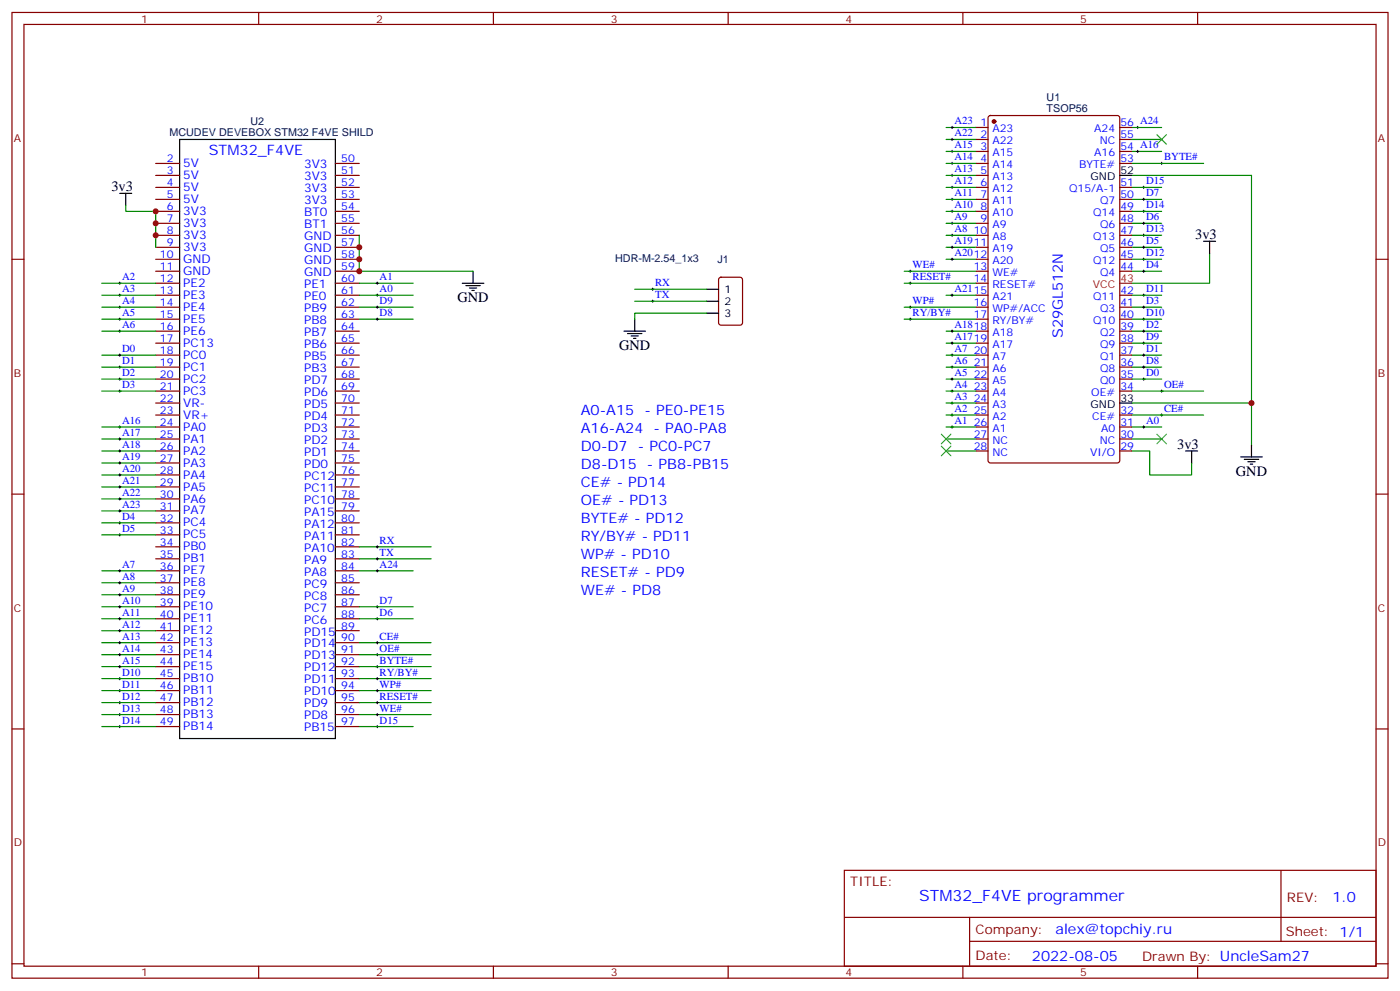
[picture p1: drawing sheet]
<svg xmlns="http://www.w3.org/2000/svg" width="412mm" height="292mm" viewBox="0 0 412 292" stroke-linecap="round" stroke-linejoin="round" font-family="sans-serif">
<g fill="none" stroke="#870000" stroke-width=".35">
<path d="M3.5 3.7h405.4v284.3h-405.4zM7.1 7.2h398.2v277.3h-398.2zM76.2 3.7v3.5M145.3 3.7v3.5M214.5 3.7v3.5M283.6 3.7v3.5M352.8 3.7v3.5M287.5 37.5h3.5M291.3 34.2l.4-.2h37.4l.7 .4v101.2l-.4 .7h-37.7l-.6-.4-.1-101.2zM329.8 37.5h3.6M45.9 48.1h7M45.9 51.6h7"/>
<path d="M45.9 55.2h7M45.9 58.7h7M98.8 48.1h7M98.8 51.6h7M98.8 55.2h7M98.8 58.7h7M287.5 41.1h3.5M287.5 44.6h3.5M287.5 48.1h3.5M287.5 51.6h3.5M287.5 55.2h3.5M287.5 58.7h3.5"/>
<path d="M329.8 41.1h3.6M329.8 44.6h3.6M329.8 48.1h3.6M329.8 55.2h3.6M329.8 58.7h3.6M3.5 76.3h3.6M45.9 76.3h7M45.9 62.2h7M45.9 65.8h7M45.9 69.3h7M45.9 72.8h7M45.9 79.9h7"/>
<path d="M98.8 76.3h7M98.8 62.2h7M98.8 65.8h7M98.8 69.3h7M98.8 72.8h7M98.8 79.9h7M287.5 76.3h3.5M287.5 62.2h3.5M287.5 65.8h3.5M287.5 69.3h3.5M287.5 72.8h3.5M287.5 79.9h3.5"/>
<path d="M329.8 76.3h3.6M329.8 62.2h3.6M329.8 65.8h3.6M329.8 69.3h3.6M329.8 72.8h3.6M329.8 79.9h3.6M405.3 76.3h3.6M45.9 83.4h7M45.9 86.9h7M45.9 90.5h7M45.9 94h7M45.9 97.5h7"/>
<path d="M98.8 83.4h7M98.8 86.9h7M98.8 90.5h7M98.8 94h7M98.8 97.5h7M211.9 81.8l.5-.2h5.6l.7 .5v12.9l-.4 .7h-5.9l-.7-.4v-13zM287.5 83.4h3.5M287.5 86.9h3.5M287.5 90.5h3.5M287.5 94h3.5M287.5 97.5h3.5M329.8 86.9h3.6"/>
<path d="M329.8 90.5h3.6M329.8 94h3.6M329.8 97.5h3.6M45.9 101h7M45.9 104.6h7M45.9 108.1h7M45.9 111.6h7M45.9 115.1h7M45.9 118.7h7M98.8 101h7M98.8 104.6h7M98.8 108.1h7"/>
<path d="M98.8 111.6h7M98.8 115.1h7M98.8 118.7h7M287.5 101h3.5M287.5 104.6h3.5M287.5 108.1h3.5M287.5 111.6h3.5M287.5 115.1h3.5M287.5 118.7h3.5M329.8 101h3.6M329.8 104.6h3.6M329.8 108.1h3.6"/>
<path d="M329.8 111.6h3.6M329.8 115.1h3.6M45.9 122.2h7M45.9 125.7h7M45.9 129.3h7M45.9 132.8h7M45.9 139.8h7M45.9 136.3h7M98.8 122.2h7M98.8 125.7h7M98.8 129.3h7M98.8 132.8h7"/>
<path d="M98.8 139.8h7M98.8 136.3h7M287.5 122.2h3.5M287.5 125.7h3.5M287.5 129.3h3.5M287.5 132.8h3.5M329.8 122.2h3.6M329.8 125.7h3.6M329.8 129.3h3.6M329.8 132.8h3.6M3.5 145.5h3.6M45.9 146.9h7"/>
<path d="M45.9 143.4h7M45.9 150.4h7M45.9 157.5h7M45.9 154h7M98.8 146.9h7M98.8 143.4h7M98.8 150.4h7M98.8 157.5h7M98.8 154h7M405.3 145.5h3.6M45.9 178.6h7M45.9 175.1h7"/>
<path d="M45.9 171.6h7M45.9 168.1h7M45.9 164.5h7M45.9 161h7M98.8 178.6h7M98.8 175.1h7M98.8 171.6h7M98.8 168.1h7M98.8 164.5h7M98.8 161h7M45.9 182.2h7M45.9 185.7h7"/>
<path d="M45.9 199.8h7M45.9 196.3h7M45.9 192.8h7M45.9 189.2h7M98.8 182.2h7M98.8 185.7h7M98.8 199.8h7M98.8 196.3h7M98.8 192.8h7M98.8 189.2h7M3.5 214.6h3.6M45.9 213.9h7"/>
<path d="M45.9 210.4h7M45.9 206.9h7M45.9 203.3h7M98.8 213.9h7M98.8 210.4h7M98.8 206.9h7M98.8 203.3h7M405.3 214.6h3.6M248.7 256.3h156.6v28.2h-156.6zM377.3 256.3v20.9M248.7 270.1h156.5M285.6 277.2h119.6"/>
<path d="M285.6 270.1v14.1M3.5 283.8h3.6M76.2 284.5v3.5M145.3 284.5v3.5M214.5 284.5v3.5M283.6 284.5v3.5M352.8 284.5v3.5M405.3 283.8h3.6"/>
</g>
<g fill="none" stroke="#008700" stroke-width=".35">
<path d="M278.7 37.5h8.8M333.4 37.5h8.8M278.7 48.1h8.8M278.7 58.7h8.8M278.7 55.2h8.8M278.7 44.6h8.8M278.7 41.1h8.8M278.7 51.6h8.8M333.4 51.6h35.3v79.4M333.4 48.1h21.1M333.4 58.7h8.8M333.4 55.2h8.8"/>
<path d="M333.4 44.6h8.8M333.4 41.1h8.8M37 60.5v1.7h8.9v10.6M105.8 69.3v10.6h33.5M266.3 79.9h21.2M278.7 72.8h8.8M278.7 65.8h8.8M278.7 62.2h8.8M278.7 69.3h8.8M278.7 76.3h8.8M333.4 79.9h8.8M333.4 72.8h8.8"/>
<path d="M333.4 65.8h8.8M333.4 62.2h8.8M333.4 69.3h8.8M333.4 76.3h8.8M356.3 74.6v8.8h-22.9M30 94h15.9M30 90.5h15.9M30 83.4h15.9M30 97.5h15.9M30 86.9h15.9M105.8 94h15.9M105.8 90.5h15.9"/>
<path d="M105.8 83.4h15.9M105.8 86.9h15.9M187 85.2h21.1M187 88.7h21.1M208.1 92.2h-21.1v1.8M266.3 94h21.2M266.3 90.5h21.2M266.3 83.4h21.2M278.7 97.5h8.8M278.7 86.9h8.8M333.4 94h8.8M333.4 90.5h8.8"/>
<path d="M333.4 97.5h8.8M333.4 86.9h8.8M30 115.1h15.9M30 111.6h15.9M30 104.6h15.9M30 108.1h15.9M278.7 118.7h8.8M278.7 115.1h8.8M278.7 111.6h8.8M278.7 104.6h8.8M278.7 101h8.8M278.7 108.1h8.8"/>
<path d="M333.4 118.7h35.3M333.4 115.1h21.1M333.4 111.6h8.8M333.4 104.6h8.8M333.4 101h8.8M333.4 108.1h8.8M30 125.7h15.9M30 129.3h15.9M30 132.8h15.9M30 136.3h15.9M30 139.8h15.9M278.7 122.2h8.8"/>
<path d="M278.7 125.7h8.8M278.7 129.3h8.8M278.7 132.8h8.8M333.4 132.8h5.3v7h12.3v-3.5M333.4 122.2h21.1M333.4 125.7h8.8M333.4 129.3h8.8M30 143.4h15.9M30 146.9h15.9M30 150.4h15.9M30 154h15.9M30 157.5h15.9"/>
<path d="M30 178.6h15.9M30 175.1h15.9M30 171.6h15.9M30 168.1h15.9M105.8 178.6h15.9M105.8 168.1h15.9M105.8 164.5h21.2M105.8 161h21.2M30 182.2h15.9M30 196.3h15.9M30 192.8h15.9M30 189.2h15.9"/>
<path d="M30 185.7h15.9M30 199.8h15.9M105.8 182.2h15.9M105.8 196.3h21.2M105.8 192.8h21.2M105.8 189.2h21.2M105.8 199.8h21.2M30 203.3h15.9M30 206.9h15.9M30 210.4h15.9M30 213.9h15.9M105.8 203.3h21.2"/>
<path d="M105.8 206.9h21.2M105.8 210.4h21.2M105.8 213.9h15.9"/>
</g>
<g fill="none" stroke="#000" stroke-width=".35">
<path d="M35.3 56.9h3.5M37 56.9v3.6M52.9 41.1h45.9v176.4h-45.9zM329.8 51.6h3.6M139.3 79.9v3.5M354.5 71h3.6M356.3 71v3.6M136.2 83.4h6.3M137.2 84.1h4.3M138.3 84.8h2.1M139 85.5h.7M183.8 97.5h6.3"/>
<path d="M184.9 98.2h4.2M185.9 98.9h2.1M186.6 99.6h.7M187 94v3.5M208.1 92.2h3.6M208.1 85.2h3.6M208.1 88.7h3.6M329.8 118.7h3.6M349.2 132.8h3.6M351 132.8v3.5M365.5 134.5h6.3M366.5 135.3h4.3"/>
<path d="M367.6 136h2.1M368.3 136.7h.7M368.7 131v3.5"/>
</g>
<g fill="none" stroke="#000" stroke-width=".29">
<path d="M280.1 37.5h.7M280.5 37.2v.7M334.8 37.5h.7M335.1 37.2v.7M280.1 48.1h.7M280.1 58.7h.7M280.1 55.2h.7M280.1 44.6h.7M280.1 41.1h.7M280.1 51.6h.7M280.5 40.7v.7M280.5 44.2v.7"/>
<path d="M280.5 47.8v.7M280.5 51.3v.7M280.5 54.8v.7M280.5 58.3v.8M334.8 44.6h.7M335.1 44.2v.7M336.5 58.7h.8M336.5 55.2h.8M336.9 54.8v.7M336.9 58.3v.8M341.8 48.1h.7M342.2 47.8v.7"/>
<path d="M267.8 79.9h.7M268.1 79.5v.7M280.1 72.8h.7M280.1 65.8h.7M280.1 62.2h.7M280.1 69.3h.7M280.1 76.3h.7M280.5 61.9v.7M280.5 65.4v.7M280.5 68.9v.7M280.5 72.5v.7M280.5 76v.7"/>
<path d="M336.5 79.9h.8M336.5 72.8h.8M336.5 65.8h.8M336.5 62.2h.8M336.5 69.3h.8M336.5 76.3h.8M336.9 61.9v.7M336.9 65.4v.7M336.9 68.9v.7M336.9 72.5v.7M336.9 76v.7M336.9 79.5v.7"/>
<path d="M34.9 94h.7M34.9 90.5h.7M34.9 83.4h.7M34.9 97.5h.7M34.9 86.9h.7M35.3 83v.7M35.3 86.6v.7M35.3 90.1v.7M35.3 93.6v.7M35.3 97.2v.7M110.8 94h.7M110.8 90.5h.7"/>
<path d="M110.8 83.4h.7M110.8 86.9h.7M111.1 83v.7M111.1 86.6v.7M111.1 90.1v.7M111.1 93.6v.7M191.9 85.2h.7M191.9 88.7h.7M192.3 84.8v.7M192.3 88.3v.7M267.8 94h.7M267.8 90.5h.7"/>
<path d="M267.8 83.4h.7M268.1 83v.7M268.1 90.1v.7M268.1 93.6v.7M280.1 97.5h.7M280.1 86.9h.7M280.5 86.6v.7M280.5 97.2v.7M336.5 94h.8M336.5 90.5h.8M336.5 97.5h.8M336.5 86.9h.8"/>
<path d="M336.9 86.6v.7M336.9 90.1v.7M336.9 93.6v.7M336.9 97.2v.7M34.9 115.1h.7M34.9 111.6h.7M34.9 104.6h.7M34.9 108.1h.7M35.3 104.2v.7M35.3 107.7v.7M35.3 111.3v.7M35.3 114.8v.7"/>
<path d="M280.1 115.1h.7M280.1 111.6h.7M280.1 104.6h.7M280.1 101h.7M280.1 108.1h.7M280.1 118.7h.7M280.5 100.7v.7M280.5 104.2v.7M280.5 107.7v.7M280.5 111.3v.7M280.5 114.8v.7M280.5 118.3v.7"/>
<path d="M336.5 111.6h.8M336.5 104.6h.8M336.5 101h.8M336.5 108.1h.8M336.9 100.7v.7M336.9 104.2v.7M336.9 107.7v.7M336.9 111.3v.7M341.8 115.1h.7M342.2 114.8v.7M34.9 125.7h.7M34.9 129.3h.7"/>
<path d="M34.9 132.8h.7M34.9 136.3h.7M34.9 139.8h.7M35.3 125.4v.7M35.3 128.9v.7M35.3 132.4v.7M35.3 136v.7M35.3 139.5v.7M280.1 122.2h.7M280.1 125.7h.7M280.5 121.8v.8M280.5 125.4v.7"/>
<path d="M336.5 125.7h.8M336.9 125.4v.7M341.8 122.2h.7M342.2 121.8v.8M34.9 143.4h.7M34.9 146.9h.7M34.9 150.4h.7M34.9 154h.7M34.9 157.5h.7M35.3 143v.7M35.3 146.5v.7M35.3 150.1v.7"/>
<path d="M35.3 153.6v.7M35.3 157.1v.7M34.9 178.6h.7M34.9 175.1h.7M34.9 171.6h.7M34.9 168.1h.7M35.3 167.7v.7M35.3 171.2v.7M35.3 174.8v.7M35.3 178.3v.7M110.8 178.6h.7M110.8 168.1h.7"/>
<path d="M110.8 164.5h.7M110.8 161h.7M111.1 160.7v.7M111.1 164.2v.7M111.1 167.7v.7M111.1 178.3v.7M34.9 182.2h.7M34.9 196.3h.7M34.9 192.8h.7M34.9 189.2h.7M34.9 185.7h.7M34.9 199.8h.7"/>
<path d="M35.3 181.8v.7M35.3 185.3v.8M35.3 188.9v.7M35.3 192.4v.7M35.3 195.9v.7M35.3 199.5v.7M110.8 182.2h.7M110.8 196.3h.7M110.8 192.8h.7M110.8 189.2h.7M110.8 199.8h.7M111.1 181.8v.7"/>
<path d="M111.1 188.9v.7M111.1 192.4v.7M111.1 195.9v.7M111.1 199.5v.7M34.9 203.3h.7M34.9 206.9h.7M34.9 210.4h.7M34.9 213.9h.7M35.3 203v.7M35.3 206.5v.7M35.3 210v.7M35.3 213.6v.7"/>
<path d="M110.8 203.3h.7M110.8 206.9h.7M110.8 210.4h.7M110.8 213.9h.7M111.1 203v.7M111.1 206.5v.7M111.1 210v.7M111.1 213.6v.7"/>
</g>
<circle cx="292.8" cy="35.8" r=".53" fill="#870000" stroke="#870000" stroke-width=".35"/>
<path d="M329.8 83.4h3.6" fill="none" stroke="#f00" stroke-width=".35"/>
<path d="M340.8 39.7l2.8 2.8M343.6 39.7l-2.8 2.8M277.3 127.8l2.8 2.9M277.3 131.4l2.8 2.8M280.1 127.8l-2.8 2.9M280.1 131.4l-2.8 2.8M340.8 127.8l2.8 2.9M343.6 127.8l-2.8 2.9" fill="none" stroke="#3c3" stroke-width=".35"/>
<g fill="#c00">
<circle cx="368.7" cy="118.7" r=".88"/>
<circle cx="45.9" cy="62.2" r=".88"/>
<circle cx="45.9" cy="65.8" r=".88"/>
<circle cx="45.9" cy="69.3" r=".88"/>
<circle cx="105.8" cy="72.8" r=".88"/>
<circle cx="105.8" cy="76.3" r=".88"/>
<circle cx="105.8" cy="79.9" r=".88"/>
</g>
<text font-size="4.6" fill="#00f" x="270.8" y="265.3">STM32_F4VE programmer</text>
<g font-size="4.2" fill="#00f">
<text x="61.5" y="45.6">STM32_F4VE</text>
<text x="313.1" y="99.6" transform="rotate(-90 313.1 99.6)">S29GL512N</text>
<text x="171.1" y="122.2">A0-A15 - PE0-PE15</text>
<text x="171.1" y="127.5">A16-A24 - PA0-PA8</text>
<text x="171.1" y="132.8">D0-D7</text>
<text x="187.9" y="132.8">- PC0-PC7</text>
<text x="171.1" y="143.4">CE# - PD14</text>
<text x="171.1" y="138.1">D8-D15 - PB8-PB15</text>
<text x="171.1" y="148.7">OE# - PD13</text>
<text x="171.1" y="154">BYTE# - PD12</text>
<text x="171.1" y="159.2">RY/BY# - PD11</text>
<text x="171.1" y="164.5">WP# - PD10</text>
<text x="171.1" y="169.8">RESET# - PD9</text>
<text x="171.1" y="175.1">WE# - PD8</text>
<text x="392.5" y="265.5">1.0</text>
<text x="310.9" y="275.1">alex@topchiy.ru</text>
<text x="304" y="282.9">2022-08-05</text>
</g>
<g font-size="4.2">
<text x="32.8" y="56.2">3v3</text>
<text x="352.1" y="70.3">3v3</text>
<text x="134.8" y="89">GND</text>
<text x="182.4" y="103.2">GND</text>
<text x="346.8" y="132.1">3v3</text>
<text x="364.1" y="140.2">GND</text>
</g>
<g font-size="3.9" fill="#800">
<text x="250.5" y="260.8">TITLE:</text>
<text x="379.1" y="265.5">REV:</text>
<text x="287.4" y="275">Company:</text>
<text x="378.7" y="275.7">Sheet: 1/1</text>
<text x="287.4" y="282.7">Date:</text>
<text x="336.4" y="282.8">Drawn By: UncleSam27</text>
</g>
<g font-size="3.5" fill="#00f">
<text x="54" y="49.2">5V</text>
<text x="54" y="52.7">5V</text>
<text x="89.6" y="49.5">3V3</text>
<text x="89.6" y="53.1">3V3</text>
<text x="54" y="56.2">5V</text>
<text x="54" y="59.8">5V</text>
<text x="89.6" y="56.6">3V3</text>
<text x="54" y="63.3">3V3</text>
<text x="89.6" y="60.1">3V3</text>
<text x="89.6" y="63.6">BT0</text>
<text x="54" y="66.8">3V3</text>
<text x="54" y="70.3">3V3</text>
<text x="89.6" y="67.2">BT1</text>
<text x="89.6" y="70.7">GND</text>
<text x="54" y="73.9">3V3</text>
<text x="54" y="77.4">GND</text>
<text x="89.6" y="74.2">GND</text>
<text x="89.6" y="77.8">GND</text>
<text x="54" y="80.9">GND</text>
<text x="89.6" y="81.3">GND</text>
<text x="54" y="84.5">PE2</text>
<text x="54" y="88">PE3</text>
<text x="89.6" y="84.8">PE1</text>
<text x="89.6" y="88.3">PE0</text>
<text x="54" y="91.5">PE4</text>
<text x="54" y="95">PE5</text>
<text x="89.6" y="91.9">PB9</text>
<text x="89.6" y="95.4">PB8</text>
<text x="54" y="98.6">PE6</text>
<text x="89.6" y="98.9">PB7</text>
<text x="54" y="102.1">PC13</text>
<text x="54" y="105.6">PC0</text>
<text x="89.6" y="102.4">PB6</text>
<text x="89.6" y="106">PB5</text>
<text x="54" y="109.1">PC1</text>
<text x="54" y="112.7">PC2</text>
<text x="89.6" y="109.5">PB3</text>
<text x="89.6" y="113">PD7</text>
<text x="54" y="116.2">PC3</text>
<text x="54" y="119.7">VR-</text>
<text x="89.6" y="116.6">PD6</text>
<text x="54" y="123.3">VR+</text>
<text x="89.6" y="120.1">PD5</text>
<text x="89.6" y="123.6">PD4</text>
<text x="54" y="126.8">PA0</text>
<text x="54" y="130.3">PA1</text>
<text x="89.6" y="127.1">PD3</text>
<text x="89.6" y="130.7">PD2</text>
<text x="54" y="133.8">PA2</text>
<text x="54" y="137.4">PA3</text>
<text x="89.6" y="134.2">PD1</text>
<text x="89.6" y="137.7">PD0</text>
<text x="54" y="140.9">PA4</text>
<text x="89.6" y="141.3">PC12</text>
<text x="54" y="144.4">PA5</text>
<text x="54" y="148">PA6</text>
<text x="89.6" y="144.8">PC11</text>
<text x="89.6" y="148.3">PC10</text>
<text x="54" y="151.5">PA7</text>
<text x="54" y="155">PC4</text>
<text x="89.6" y="151.8">PA15</text>
<text x="89.6" y="155.4">PA12</text>
<text x="54" y="158.5">PC5</text>
<text x="89.6" y="158.9">PA11</text>
<text x="54" y="162.1">PB0</text>
<text x="54" y="165.6">PB1</text>
<text x="89.6" y="162.4">PA10</text>
<text x="89.6" y="165.9">PA9</text>
<text x="54" y="169.1">PE7</text>
<text x="54" y="172.6">PE8</text>
<text x="89.6" y="169.5">PA8</text>
<text x="89.6" y="173">PC9</text>
<text x="54" y="176.2">PE9</text>
<text x="54" y="179.7">PE10</text>
<text x="89.6" y="176.5">PC8</text>
<text x="54" y="183.2">PE11</text>
<text x="89.6" y="180.1">PC7</text>
<text x="89.6" y="183.6">PC6</text>
<text x="54" y="186.8">PE12</text>
<text x="54" y="190.3">PE13</text>
<text x="89.6" y="187.1">PD15</text>
<text x="89.6" y="190.6">PD14</text>
<text x="54" y="193.8">PE14</text>
<text x="54" y="197.3">PE15</text>
<text x="89.6" y="194.2">PD13</text>
<text x="89.6" y="197.7">PD12</text>
<text x="54" y="200.9">PB10</text>
<text x="89.6" y="201.2">PD11</text>
<text x="54" y="204.4">PB11</text>
<text x="54" y="207.9">PB12</text>
<text x="89.6" y="204.8">PD10</text>
<text x="89.6" y="208.3">PD9</text>
<text x="54" y="211.5">PB13</text>
<text x="54" y="215">PB14</text>
<text x="89.6" y="211.8">PD8</text>
<text x="89.6" y="215.3">PB15</text>
</g>
<g font-size="3.2" fill="#800">
<text x="41.6" y="6.7">1</text>
<text x="110.8" y="6.7">2</text>
<text x="179.9" y="6.7">3</text>
<text x="249.1" y="6.7">4</text>
<text x="318.2" y="6.7">5</text>
<text x="4.1" y="41.8">A</text>
<text x="405.9" y="41.8">A</text>
<text x="4.1" y="110.9">B</text>
<text x="405.9" y="110.9">B</text>
<text x="4.1" y="180.1">C</text>
<text x="405.9" y="180.1">C</text>
<text x="4.1" y="249.2">D</text>
<text x="405.9" y="249.2">D</text>
<text x="41.6" y="287.5">1</text>
<text x="110.8" y="287.5">2</text>
<text x="179.9" y="287.5">3</text>
<text x="249.1" y="287.5">4</text>
<text x="318.2" y="287.5">5</text>
</g>
<g font-size="3.2" fill="#000080">
<text x="308.3" y="29.8">U1</text>
<text x="308.3" y="32.9">TSOP56</text>
<text x="49.9" y="40.2">MCUDEV DEVEBOX STM32 F4VE SHILD</text>
<text x="73.7" y="36.9">U2</text>
<text x="181.2" y="77">HDR-M-2.54_1x3</text>
<text x="211.3" y="77.4">J1</text>
</g>
<g font-size="3.2" fill="#00f">
<text x="281.2" y="36.7">A23</text>
<text x="281.2" y="40.2">A22</text>
<text x="288.8" y="37.2">1</text>
<text x="288.8" y="40.7">2</text>
<text x="292.3" y="38.9">A23</text>
<text x="322.3" y="38.9">A24</text>
<text x="330" y="40.7">55</text>
<text x="330" y="37.2">56 A24</text>
<text x="49.1" y="47.8">2</text>
<text x="100.5" y="47.8">50</text>
<text x="281.2" y="47.2">A14</text>
<text x="281.2" y="43.7">A15</text>
<text x="288.8" y="44.2">3</text>
<text x="288.8" y="47.8">4</text>
<text x="292.3" y="42.5">A22</text>
<text x="292.3" y="46">A15</text>
<text x="322.3" y="46">A16</text>
<text x="324" y="42.5">NC</text>
<text x="330" y="47.8">53</text>
<text x="330" y="44.2">54 A16</text>
<text x="342.9" y="47.2">BYTE#</text>
<text x="49.1" y="51.3">3</text>
<text x="100.5" y="51.3">51</text>
<text x="281.2" y="50.8">A13</text>
<text x="288.8" y="51.3">5</text>
<text x="292.3" y="49.5">A14</text>
<text x="292.3" y="53.1">A13</text>
<text x="317.9" y="49.5">BYTE#</text>
<text x="49.1" y="54.8">4</text>
<text x="49.1" y="58.3">5</text>
<text x="100.5" y="58.3">53</text>
<text x="100.5" y="54.8">52</text>
<text x="281.2" y="57.8">A11</text>
<text x="281.2" y="54.3">A12</text>
<text x="288.8" y="54.8">6</text>
<text x="288.8" y="58.3">7</text>
<text x="292.3" y="56.6">A12</text>
<text x="314.9" y="56.6">Q15/A-1</text>
<text x="330" y="58.3">50</text>
<text x="330" y="54.8">51</text>
<text x="337.6" y="57.8">D7</text>
<text x="337.6" y="54.3">D15</text>
<text x="49.1" y="61.9">6</text>
<text x="49.1" y="65.4">7</text>
<text x="100.5" y="65.4">55</text>
<text x="100.5" y="61.9">54</text>
<text x="281.2" y="64.9">A9</text>
<text x="281.2" y="61.3">A10</text>
<text x="288.8" y="61.9">8</text>
<text x="288.8" y="65.4">9</text>
<text x="292.3" y="60.1">A11</text>
<text x="292.3" y="63.6">A10</text>
<text x="322" y="63.6">Q14</text>
<text x="324" y="60.1">Q7</text>
<text x="330" y="65.4">48</text>
<text x="330" y="61.9">49</text>
<text x="337.6" y="64.9">D6</text>
<text x="337.6" y="61.3">D14</text>
<text x="49.1" y="68.9">8</text>
<text x="100.5" y="68.9">56</text>
<text x="281.2" y="71.9">A1911</text>
<text x="281.2" y="68.4">A8</text>
<text x="286.8" y="68.9">10</text>
<text x="292.3" y="67.2">A9</text>
<text x="292.3" y="70.7">A8</text>
<text x="322" y="70.7">Q13</text>
<text x="324" y="67.2">Q6</text>
<text x="330" y="68.9">47</text>
<text x="337.6" y="71.9">D5</text>
<text x="337.6" y="68.4">D13</text>
<text x="47.1" y="76">10</text>
<text x="49.1" y="72.5">9</text>
<text x="100.5" y="72.5">57</text>
<text x="100.5" y="76">58</text>
<text x="281.2" y="75.5">A2012</text>
<text x="292.3" y="74.2">A19</text>
<text x="292.3" y="77.8">A20</text>
<text x="322" y="77.8">Q12</text>
<text x="324" y="74.2">Q5</text>
<text x="330" y="76">45</text>
<text x="330" y="72.5">46</text>
<text x="337.6" y="75.5">D12</text>
<text x="36" y="82.5">A2</text>
<text x="47.1" y="79.5">11</text>
<text x="47.1" y="83">12</text>
<text x="100.5" y="83">60</text>
<text x="100.5" y="79.5">59</text>
<text x="111.8" y="82.5">A1</text>
<text x="268.8" y="82.5">RESET#</text>
<text x="268.8" y="79">WE#</text>
<text x="286.8" y="79.5">13</text>
<text x="286.8" y="83">14</text>
<text x="292.3" y="81.3">WE#</text>
<text x="324" y="81.3">Q4</text>
<text x="330" y="79.5">44</text>
<text x="337.6" y="79">D4</text>
<text x="36" y="86">A3</text>
<text x="36" y="89.6">A4</text>
<text x="47.1" y="86.6">13</text>
<text x="100.5" y="86.6">61</text>
<text x="111.8" y="86">A0</text>
<text x="111.8" y="89.6">D9</text>
<text x="193" y="84.3">RX</text>
<text x="193" y="87.8">TX</text>
<text x="268.8" y="89.6">WP#</text>
<text x="281.2" y="86">A2115</text>
<text x="292.3" y="84.8">RESET#</text>
<text x="292.3" y="88.3">A21</text>
<text x="322" y="88.3">Q11</text>
<text x="330" y="86.6">42</text>
<text x="337.6" y="89.6">D3</text>
<text x="337.6" y="86">D11</text>
<text x="36" y="93.1">A5</text>
<text x="47.1" y="93.6">15</text>
<text x="47.1" y="90.1">14</text>
<text x="100.5" y="93.6">63</text>
<text x="100.5" y="90.1">62</text>
<text x="111.8" y="93.1">D8</text>
<text x="268.8" y="93.1">RY/BY#</text>
<text x="286.8" y="90.1">16</text>
<text x="286.8" y="93.6">17</text>
<text x="292.3" y="91.9">WP#/ACC</text>
<text x="292.3" y="95.4">RY/BY#</text>
<text x="322" y="95.4">Q10</text>
<text x="324" y="91.9">Q3</text>
<text x="330" y="93.6">40</text>
<text x="330" y="90.1">41</text>
<text x="337.6" y="93.1">D10</text>
<text x="36" y="96.6">A6</text>
<text x="47.1" y="100.7">17</text>
<text x="47.1" y="97.2">16</text>
<text x="100.5" y="100.7">65</text>
<text x="100.5" y="97.2">64</text>
<text x="281.2" y="96.6">A1818</text>
<text x="281.2" y="100.2">A1719</text>
<text x="292.3" y="98.9">A18</text>
<text x="324" y="98.9">Q2</text>
<text x="330" y="100.7">38</text>
<text x="330" y="97.2">39</text>
<text x="337.6" y="96.6">D2</text>
<text x="337.6" y="100.2">D9</text>
<text x="36" y="103.7">D0</text>
<text x="36" y="107.2">D1</text>
<text x="47.1" y="107.7">19</text>
<text x="47.1" y="104.2">18</text>
<text x="100.5" y="107.7">67</text>
<text x="100.5" y="104.2">66</text>
<text x="281.2" y="107.2">A6</text>
<text x="281.2" y="103.7">A7</text>
<text x="286.8" y="104.2">20</text>
<text x="286.8" y="107.7">21</text>
<text x="292.3" y="102.4">A17</text>
<text x="292.3" y="106">A7</text>
<text x="324" y="106">Q1</text>
<text x="324" y="102.4">Q9</text>
<text x="330" y="107.7">36</text>
<text x="330" y="104.2">37</text>
<text x="337.6" y="103.7">D1</text>
<text x="337.6" y="107.2">D8</text>
<text x="36" y="110.7">D2</text>
<text x="47.1" y="111.3">20</text>
<text x="100.5" y="111.3">68</text>
<text x="281.2" y="110.7">A5</text>
<text x="286.8" y="111.3">22</text>
<text x="292.3" y="109.5">A6</text>
<text x="292.3" y="113">A5</text>
<text x="324" y="113">Q0</text>
<text x="324" y="109.5">Q8</text>
<text x="330" y="111.3">35</text>
<text x="337.6" y="110.7">D0</text>
<text x="36" y="114.3">D3</text>
<text x="47.1" y="114.8">21</text>
<text x="47.1" y="118.3">22</text>
<text x="100.5" y="118.3">70</text>
<text x="100.5" y="114.8">69</text>
<text x="281.2" y="117.8">A3</text>
<text x="281.2" y="114.3">A4</text>
<text x="286.8" y="114.8">23</text>
<text x="286.8" y="118.3">24</text>
<text x="292.3" y="116.6">A4</text>
<text x="321.4" y="116.6">OE#</text>
<text x="330" y="114.8">34</text>
<text x="342.9" y="114.3">OE#</text>
<text x="36" y="124.8">A16</text>
<text x="47.1" y="125.4">24</text>
<text x="47.1" y="121.8">23</text>
<text x="100.5" y="125.4">72</text>
<text x="100.5" y="121.8">71</text>
<text x="281.2" y="124.8">A1</text>
<text x="281.2" y="121.3">A2</text>
<text x="286.8" y="121.8">25</text>
<text x="286.8" y="125.4">26</text>
<text x="292.3" y="120.1">A3</text>
<text x="292.3" y="123.6">A2</text>
<text x="321.7" y="123.6">CE#</text>
<text x="330" y="125.4">31</text>
<text x="330" y="121.8">32</text>
<text x="337.6" y="124.8">A0</text>
<text x="342.9" y="121.3">CE#</text>
<text x="36" y="128.4">A17</text>
<text x="36" y="131.9">A18</text>
<text x="47.1" y="128.9">25</text>
<text x="100.5" y="128.9">73</text>
<text x="286.8" y="128.9">27</text>
<text x="292.3" y="127.1">A1</text>
<text x="292.3" y="130.7">NC</text>
<text x="324" y="130.7">NC</text>
<text x="324.4" y="127.1">A0</text>
<text x="330" y="128.9">30</text>
<text x="36" y="135.4">A19</text>
<text x="47.1" y="136">27</text>
<text x="47.1" y="132.4">26</text>
<text x="100.5" y="136">75</text>
<text x="100.5" y="132.4">74</text>
<text x="286.8" y="132.4">28</text>
<text x="292.3" y="134.2">NC</text>
<text x="321.1" y="134.2">VI/O</text>
<text x="330" y="132.4">29</text>
<text x="36" y="139">A20</text>
<text x="36" y="142.5">A21</text>
<text x="47.1" y="143">29</text>
<text x="47.1" y="139.5">28</text>
<text x="100.5" y="143">77</text>
<text x="100.5" y="139.5">76</text>
<text x="36" y="146">A22</text>
<text x="36" y="149.5">A23</text>
<text x="47.1" y="146.5">30</text>
<text x="100.5" y="146.5">78</text>
<text x="36" y="153.1">D4</text>
<text x="47.1" y="150.1">31</text>
<text x="47.1" y="153.6">32</text>
<text x="100.5" y="153.6">80</text>
<text x="100.5" y="150.1">79</text>
<text x="36" y="156.6">D5</text>
<text x="47.1" y="160.7">34</text>
<text x="47.1" y="157.1">33</text>
<text x="100.5" y="160.7">82</text>
<text x="100.5" y="157.1">81</text>
<text x="111.8" y="160.1">RX</text>
<text x="36" y="167.2">A7</text>
<text x="47.1" y="167.7">36</text>
<text x="47.1" y="164.2">35</text>
<text x="100.5" y="167.7">84</text>
<text x="100.5" y="164.2">83</text>
<text x="111.8" y="167.2">A24</text>
<text x="111.8" y="163.7">TX</text>
<text x="36" y="170.7">A8</text>
<text x="47.1" y="171.2">37</text>
<text x="100.5" y="171.2">85</text>
<text x="36" y="177.8">A10</text>
<text x="36" y="174.2">A9</text>
<text x="47.1" y="178.3">39</text>
<text x="47.1" y="174.8">38</text>
<text x="100.5" y="178.3">87</text>
<text x="100.5" y="174.8">86</text>
<text x="111.8" y="177.8">D7</text>
<text x="36" y="181.3">A11</text>
<text x="36" y="184.8">A12</text>
<text x="47.1" y="181.8">40</text>
<text x="47.1" y="185.3">41</text>
<text x="100.5" y="181.8">88</text>
<text x="100.5" y="185.3">89</text>
<text x="111.8" y="181.3">D6</text>
<text x="36" y="191.9">A14</text>
<text x="36" y="188.3">A13</text>
<text x="47.1" y="188.9">42</text>
<text x="100.5" y="188.9">90</text>
<text x="111.8" y="191.9">OE#</text>
<text x="111.8" y="188.3">CE#</text>
<text x="36" y="195.4">A15</text>
<text x="47.1" y="195.9">44</text>
<text x="47.1" y="192.4">43</text>
<text x="100.5" y="192.4">91</text>
<text x="100.5" y="195.9">92</text>
<text x="111.8" y="195.4">BYTE#</text>
<text x="36" y="198.9">D10</text>
<text x="36" y="202.5">D11</text>
<text x="47.1" y="203">46</text>
<text x="47.1" y="199.5">45</text>
<text x="100.5" y="199.5">93</text>
<text x="100.5" y="203">94</text>
<text x="111.8" y="202.5">WP#</text>
<text x="111.8" y="198.9">RY/BY#</text>
<text x="36" y="206">D12</text>
<text x="36" y="209.5">D13</text>
<text x="47.1" y="206.5">47</text>
<text x="100.5" y="206.5">95</text>
<text x="111.8" y="209.5">WE#</text>
<text x="111.8" y="206">RESET#</text>
<text x="36" y="213">D14</text>
<text x="47.1" y="213.6">49</text>
<text x="47.1" y="210">48</text>
<text x="100.5" y="210">96</text>
<text x="100.5" y="213.6">97</text>
<text x="111.8" y="213">D15</text>
</g>
<g font-size="3.2">
<text x="321.3" y="53.1">GND</text>
<text x="330" y="51.3">52</text>
<text x="213.4" y="86.2">1</text>
<text x="213.4" y="89.7">2</text>
<text x="213.4" y="93.3">3</text>
<text x="330" y="118.3">33</text>
<text x="321.3" y="120.1">GND</text>
</g>
<g font-size="3.2" fill="#f00">
<text x="330" y="83">43</text>
<text x="321.9" y="84.8">VCC</text>
</g>
</svg>
